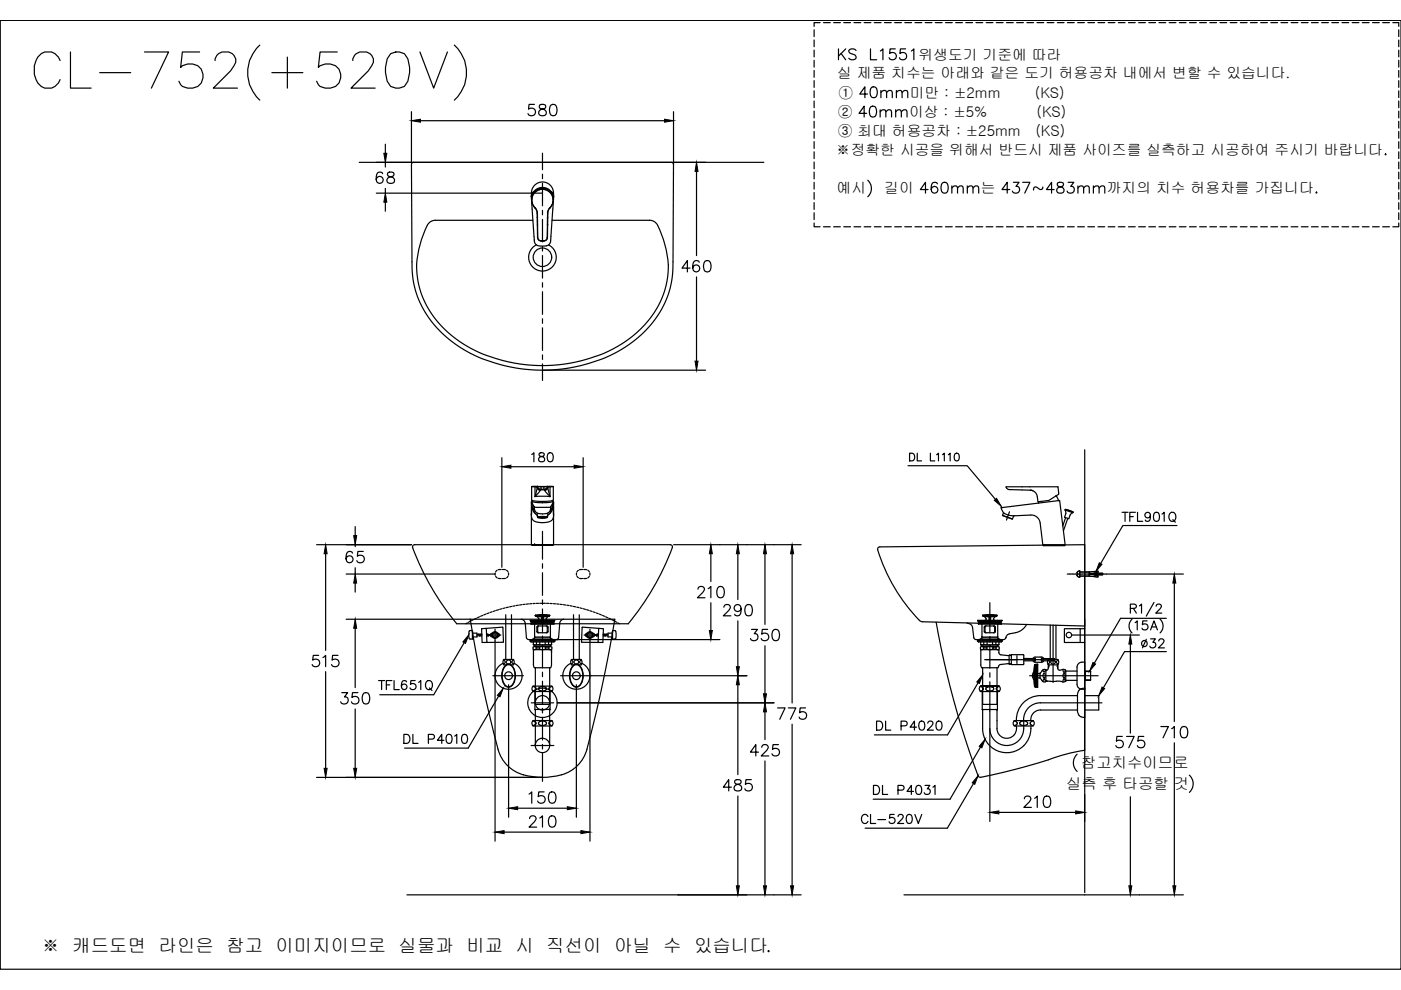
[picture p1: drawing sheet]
<svg xmlns="http://www.w3.org/2000/svg" width="297mm" height="210mm" viewBox="0 0 297 210" stroke-linecap="round" stroke-linejoin="round" font-family="sans-serif">
<!-- layer: 5 -->
<g fill="none" stroke="#000" stroke-width=".25">
<path d="M.1 4.3h296.9v201.2h-296.9zM112.7 41v.8l.3-1-.3 1.1M112.7 40.9a2.34 2.34 0 0 1 2.3-2.3 2.34 2.34 0 0 1 2.4 2.3M112.9 41l.1-.2-.3 .8M113.1 40.7l-.3 .3-.1 .6M116.9 40.7a2.51 2.51 0 0 1 .4 2.1l-.5 8.1a1.3 1.3 0 0 1-1.8 1.3 1.31 1.31 0 0 1-1.7-1.3l-.5-6.6M116.9 40.7a2.39 2.39 0 0 0-3-.7 2.39 2.39 0 0 0-1.2 2.8l.1 1.5M116.9 40.7l.3 .3 .2 .6-.4-.8 .1 .2M117.4 41.6l-.4-.8 .4 1.1M117.4 41v.7M112.7 109.3a1.47 1.47 0 0 0 1.7 1.5h1.3l1-.3 .5-.4 .2-.8M112.7 106.4v2.7"/>
<path d="M112.7 109.3v6.2M112.7 106.5v1M112.7 109.1v.2M112.7 106.9v-.4v1.4M112.7 107.9l.1-.2 .3 .7 .8 .8M112.7 107.9v-.4v1.5M112.7 107.9v1.2M112.8 106.7l.4 .7M112.9 106.3l-.2 .2a1.35 1.35 0 0 1 .2 1.2l.3 .5v-.8M113.2 108.2l.3 .7M113.2 107.4l.1 .1M113.3 107.5h.1"/>
<path d="M113.3 107.5v.2M113.3 107.5h3.4M113.3 107.5a1.22 1.22 0 0 0 .9 1.4h1.6a1.14 1.14 0 0 0 1-1.2M116.7 107.5h.1M116.8 107.5v.2l-.1-.2M116.8 107.4v.8l.4-.5-.2 .5-.9 1M116.8 108.2l-.3 .8M116.8 107.4v.1M117.1 106.3l.3 .1-.2 .3M117.2 106.7l-.4 .7M117.2 106.7v1l.1 .2v-1.4v1M117.3 107.5l.1 1.5"/>
<path d="M117.3 107.5l.1 1.6M117.4 106.5l-.1 .4M117.4 106.4v9.1M220.2 106.7l-8 .9 .7 1.2M224.4 106.1h.3l1.1 9.5h-4.7l-.6-4.7a1.91 1.91 0 0 0-1.9-1.7l-3.5 .2"/>
</g>
<!-- layer: 1 -->
<g fill="none" stroke="#000" stroke-width=".25">
<path d="M76.2 34.4h85.8M81.7 30.6v1.9M87.2 23.7v10.7M89.2 25.6h51.7M114.7 39.9a2.21 2.21 0 0 0-2 2.2M114.7 39.9l.4 .1a1.74 1.74 0 0 1 1.9 1.1l.3 1M142.8 23.7v10.7M147.7 36.3v17.9M79.8 41h35.2M81.7 42.9v1.9M87.4 55.5a20.7 20.7 0 0 0 10.7 18.5 34 34 0 0 0 16.9 4.5M88.3 56.2a19.9 19.9 0 0 0 10.6 17.1 32.9 32.9 0 0 0 33.8-.9 19.5 19.5 0 0 0 9-16.2"/>
<path d="M112.7 42.1v.3M113 46.7h-20.7a2.28 2.28 0 0 0-2.1 1.9 22.6 22.6 0 0 0-1.9 7.6M113.4 44.1l.4 .5 .1 .6M113.4 44.1a2.31 2.31 0 0 1 0-3.3 2.31 2.31 0 0 1 3.3 0 2.31 2.31 0 0 1-.1 3.3M113.5 44.1l.3 .5 .1 .6M113.5 44l-.1 .1M113.5 44a2.26 2.26 0 0 1-.1-3.2 2.26 2.26 0 0 1 3.2 0 2.26 2.26 0 0 1 0 3.2M113.7 51.9a2.93 2.93 0 0 0-1 4.5 2.93 2.93 0 0 0 4.6 0 2.93 2.93 0 0 0-1-4.5M113.9 45.2l.1 2.5M113.9 46.1v1.6M113.9 46.9h.1M113.9 47.7l.1 2.6"/>
<path d="M113.9 45.2h.1M113.9 45.2l.1 .9M114 50.3a.76 .76 0 0 0 .7 .8M114 47.7h-.1M114 47.7v2.6a.7 .7 0 0 0 .7 .7M114 50.3h.1M114.7 51l.6 .1M114.7 51.1h.6M114.7 51v.1M116 50.3h.1M116 50.3a.7 .7 0 0 1-.7 .7M116.1 47.7h.1"/>
<path d="M116.1 47.7l-.1 2.6M116.1 50.3a.76 .76 0 0 1-.8 .8M116.1 46.9h.1M116.1 45.2h.1M116.1 45.2v.9M116.1 47.7v2.6M116.1 46.1v1.6M116.1 45.2v2.5M116.6 44.1l-.4 .5-.1 .6M116.6 44v.1M116.6 44.1l-.3 .5-.2 .6M117 46.7h20.7a1.92 1.92 0 0 1 1.7 1.1"/>
<path d="M117.3 42.1v.3M139.4 47.8a22.6 22.6 0 0 1 2.3 8.4M142.7 55.5a20.9 20.9 0 0 1-11.3 18.8 34.3 34.3 0 0 1-16.4 4.2M147.7 58.7v17.9M115 78.5h34.6M106.4 97v23.3M108.3 99h13.4M123.6 97v23.3M230 95.4v93.9M67.1 115.5h20.2M69 117.4v20.5M75.3 111.6v2"/>
<path d="M112.7 103.2h.7M112.7 106a9.6 9.6 0 0 0 4.6 0M112.8 103.1l-.1 2.9M112.8 115.6h4.4M112.9 106.1v.2l.3 .2 1.8 .1M113.4 105.3h3.2M113.4 103.2v2.1M113.5 103.1h-.7h1.2M113.5 103.1l-.1 .1M113.9 103.2h-.5M113.9 103.2a.67 .67 0 0 0 .7 .7M113.9 108.8v.6"/>
<path d="M113.9 103.2h.1M113.9 103.2v.1a.65 .65 0 0 0 .6 .7M113.9 103.2l-.5 2.1 1.3-1.6M113.9 103.2a.67 .67 0 0 0 .7 .6M113.9 103.1h-.4M113.9 103.1v.1M113.9 103.1h.1M114 109.4v-.1v.4l1 .1M114 103.2l.3 .5h.3M114 103.2h2.1M114 103.1l-.1 .1M114 103.1h.1"/>
<path d="M114 103.1v.1M114 103.1h.7M114.1 109.7a2.88 2.88 0 0 1 1.9 0 2.88 2.88 0 0 1-1.9 0zM114.2 109.6h.1M114.2 109.6l.8 .2 .9-.2M114.6 103.9h.9M114.7 103.1v.6M114.7 103.1h.6M114.7 103.7h.6M115 106.3v.3M115.3 103.1v.6M115.3 103.1h.7"/>
<path d="M115.3 103.7l.1 .1M115.4 103.8l.1 .1M115.5 103.9l1.1 1.4M115.9 109.6h.1M116 103.1l.1 .1M116 103.1h.1M116.1 103.1h.1M116.1 103.1v.1M116.1 109.4v-.1v.4l-1.1 .1M116.1 103.2l-.4 .5h-.3M116.1 103.1h.5M116.1 103.2a.67 .67 0 0 1-.7 .6"/>
<path d="M116.1 103.2h.1M116.1 103.2v.1M116.1 103.2a.67 .67 0 0 1-.6 .7M116.1 103.3a.65 .65 0 0 1-.6 .7M116.1 103.3l.5 2M116.1 103.2h.5M116.1 108.8v.6M116.6 103.1h.6h-1.2M116.6 103.1v.1M116.6 103.2v2.1M117.1 106.1v.2l-.2 .2-1.9 .1M117.3 103.1v.1"/>
<path d="M117.3 103.2v2.8M117.3 103.2h-.7M142.8 115.5h27.1M150.7 117.4v5.9M156.4 117.4v9.7M162.2 117.4v15M167.9 117.4v31.6M214 108.5l-.6 1.8M218.4 103.9a1.55 1.55 0 0 1 1.5 1.4l.2 1.1 2.3-.3 2.1-1.3-.2-1.5-11-.1a.67 .67 0 0 0 .8 .6l4.9 .2M221.3 115.7h4.4M223.9 105.1h.1M223.9 105.1l.5 1-4.2 .6v-.3"/>
<path d="M249.6 111.4h-11.5l-4.7 8.1M73.4 131.3h26.3M73.4 121.7h31.6M75.3 123.6v1.9M75.3 133.2v12.6M98.4 136.3l-6.4 11h-11.5M105 135.9v42.4M118 135.6h34.6M125.1 135.9v42.4M156.4 131.6v9.8M162.2 136.9v10.2M227.2 134.6h14.4"/>
<path d="M234.6 121.7h16.3M239.7 129l1-.1 .2-.3-.1-.3-.3-.2h-.8v1.9M239.7 136.6v18.9M240 131.3a1.98 1.98 0 0 0 0 2.9M240.3 129l.6 1M240.7 132l.4-.4v2M241.6 128.5l.4-.4v1.9M243.2 131.6h-.9l-.1 .9a.68 .68 0 0 1 1-.1 .68 .68 0 0 1-.1 1.1 .68 .68 0 0 1-1-.3M243.9 133.6l.8-2 .7 2M244.7 127.7l-1.7 2.9M245.1 128.5l.4-.4 .6 .2a.59 .59 0 0 1-.1 .8l-1 .9h1.3M246 131.3a1.98 1.98 0 0 1 0 2.9"/>
<path d="M247.3 131.1h-9.7l-5.6 9.5M247.3 138.2h-8.9l-4.5 7.6M249 123.6v29.4M69 142.4v20.5M75.3 150.3v12.6M105.7 147.6l-6.4 11h-13.5M107.8 145.2v28.1M118.1 149h46M122.2 145.2v28.1M125.3 143.3h33.1M156.4 145.2v19M162.2 150.9v5.9"/>
<path d="M167.9 153.5v34.3M207.4 144.8l-6.5 11h-15.5M207.9 158.4l-6.5 11h-16.3M209.9 150.8v23.4M228.4 159.9a2.47 2.47 0 0 0 0 3.7M238 156.1h-1.2l-.1 1.1a.85 .85 0 0 1 1.3 0 .85 .85 0 0 1-.2 1.2 .85 .85 0 0 1-1.2-.3M238.9 156.1h1.6l-1.2 2.4M242.5 156.1h-1.1l-.1 1.1a.85 .85 0 0 1 1.2 0 .85 .85 0 0 1-.1 1.2 .85 .85 0 0 1-1.3-.3M249 157.5v30.3M67.1 164.8h47.9M106.9 176.4h16.3M109.7 171.4h10.6"/>
<path d="M156.4 168.8v19M162.2 161.3v26.5M206.4 166.1l-5.5 9.5h-17.5M211.8 172.2h16.3M239.7 168.9v18.9M252.2 164.4a2.45 2.45 0 0 1 0 3.6M86.3 189.7h83.6M191.7 189.7h59.2"/>
<circle cx="115" cy="54.5" r="1.96"/>
</g>
<!-- layer: CENTER -->
<g fill="none" stroke="#000" stroke-width=".25">
<path d="M115 32.5v3.5M115 36.9v1M115 38.8v4.8M115 44.6v1M115 46.5v4.8M115 52.3v.9M115 54.2v4.8M115 59.9v1M115 61.8v4.8M115 67.6v1M115 69.5v4.8M115 75.3v.9"/>
<path d="M115 77.2v3.5M115 112.7v5.9M115 119.5v1M103.7 134.6h2.5M105 133.4v2.5M115 121.4v4.8M115 127.2v.9M115 129.1v4.8M115 134.9v.9M115 136.8v4.8M123.8 134.6h2.5M125.1 133.4v2.5"/>
<path d="M209.9 127.8v6.2M209.9 135v.9M209.9 136.9v4.8M115 142.5v1M115 144.4v4.8M115 150.2v.9M115 152.1v4.8M115 157.8v1M115 159.8v5.9M209.9 142.6v1M209.9 144.6v6.2"/>
</g>
<!-- layer: 1 -->
<g fill="#000" stroke="#000" stroke-width=".21">
<path d="M81.4 32.5h.6l-.3 1.9zM87.2 25.6l2-.3v.6zM140.9 25.3l1.9 .3-1.9 .3zM147.7 34.4l.3 1.9h-.6zM81.7 41l.3 1.9h-.6zM147.4 76.6h.6l-.3 1.9zM106.4 99l1.9-.4v.7zM121.7 98.6l1.9 .4-1.9 .3zM69 115.5l.4 1.9h-.7zM75 113.6h.6l-.3 1.9zM150.7 115.5l.3 1.9h-.6zM156.4 115.5l.4 1.9h-.7z"/>
<path d="M162.2 115.5l.3 1.9h-.6zM167.9 115.5l.4 1.9h-.7zM233.1 119.3l.5 .3-1.2 1.5zM75.3 131.3l.3 1.9h-.6zM75.3 121.7l.3 1.9h-.6zM99.4 134.6l-.7 1.8-.6-.3zM150.4 133.7h.6l-.3 1.9zM239.7 134.6l.3 2h-.7zM249 121.7l.3 1.9h-.6zM106.7 145.9l-.7 1.8-.5-.3zM156.1 141.4h.7l-.4 1.9zM156.4 143.3l.4 1.9h-.7z"/>
<path d="M162.2 149l.3 1.9h-.6zM161.9 147.1h.6l-.3 1.9zM208.3 143.1l-.6 1.8-.6-.3zM208.9 156.7l-.7 1.9-.6-.4zM231.7 140.5l.6 .3-1.3 1.5zM233.7 145.7l.5 .3-1.2 1.5zM68.7 162.9h.7l-.4 1.9zM75 162.9h.6l-.3 1.9zM105 176.4l1.9-.3v.7zM107.8 171.4l1.9-.4v.7zM120.3 171l1.9 .4-1.9 .3zM123.2 176.1l1.9 .3-1.9 .4z"/>
<path d="M207.4 164.5l-.7 1.8-.6-.3zM209.9 172.2l1.9-.3v.7zM228.1 171.9l1.9 .3-1.9 .4zM156.1 187.8h.7l-.4 1.9zM161.9 187.8h.6l-.3 1.9zM167.6 187.8h.7l-.4 1.9zM239.3 187.8h.7l-.3 1.9zM248.7 187.8h.6l-.3 1.9z"/>
</g>
<!-- layer: 3 -->
<g fill="none" stroke="#000" stroke-width=".25">
<path d="M172.6 6.3v1.5M172.6 8.5v1.4M172.6 10.6v1.5M172.6 12.8v1.4M172.6 14.9v1.5M172.6 17.1v1.4M172.6 19.3v1.4M173.9 4.8h-1.3v.8M174.6 4.8h1.4M176.7 4.8h1.5M178.9 4.8h1.4M181.1 4.8h1.4"/>
<path d="M183.2 4.8h1.4M185.4 4.8h1.4M187.5 4.8h1.5M189.7 4.8h1.4M191.8 4.8h1.5M194 4.8h1.4M196.1 4.8h1.5M198.3 4.8h1.4M200.5 4.8h1.4M202.6 4.8h1.5M204.8 4.8h1.4M206.9 4.8h1.5"/>
<path d="M209.1 4.8h1.4M211.2 4.8h1.5M213.4 4.8h1.4M215.5 4.8h1.5M217.7 4.8h1.4M219.9 4.8h1.4M222 4.8h1.5M224.2 4.8h1.4M226.3 4.8h1.5M228.5 4.8h1.4M230.6 4.8h1.5M232.8 4.8h1.4"/>
<path d="M234.9 4.8h1.5M237.1 4.8h1.4M239.3 4.8h1.4M241.4 4.8h1.5M243.6 4.8h1.4M245.7 4.8h1.5M247.9 4.8h1.4M250 4.8h1.5M252.2 4.8h1.4M254.3 4.8h1.5M256.5 4.8h1.4M258.7 4.8h1.4"/>
<path d="M260.8 4.8h1.5M263 4.8h1.4M265.1 4.8h1.5M267.3 4.8h1.4M269.4 4.8h1.5M271.6 4.8h1.4M273.7 4.8h1.5M275.9 4.8h1.4M278.1 4.8h1.4M280.2 4.8h1.5M282.4 4.8h1.4M284.5 4.8h1.5"/>
<path d="M286.7 4.8h1.4M288.8 4.8h1.5M291 4.8h1.4M293.1 4.8h1.5M295.3 4.8h1.3v.8M296.6 6.3v1.5M296.6 8.5v1.4M296.6 10.6v1.5M296.6 12.8v1.4M296.6 14.9v1.5M296.6 17.1v1.4M296.6 19.3v1.4"/>
<path d="M172.6 21.4v1.4M172.6 23.6v1.4M172.6 25.7v1.5M172.6 27.9v1.4M172.6 30v1.5M172.6 32.2v1.4M172.6 34.3v1.5M172.6 36.5v1.4M172.6 38.7v1.4M296.6 21.4v1.4M296.6 23.6v1.4M296.6 25.7v1.5"/>
<path d="M296.6 27.9v1.4M296.6 30v1.5M296.6 32.2v1.4M296.6 34.3v1.5M296.6 36.5v1.4M296.6 38.7v1.4M172.6 47.3v.8h1.3M172.6 40.8v1.5M172.6 43v1.4M172.6 45.1v1.5M174.6 48.1h1.4M176.7 48.1h1.5"/>
<path d="M178.9 48.1h1.4M181.1 48.1h1.4M183.2 48.1h1.4M185.4 48.1h1.4M187.5 48.1h1.5M189.7 48.1h1.4M191.8 48.1h1.5M194 48.1h1.4M196.1 48.1h1.5M198.3 48.1h1.4M200.5 48.1h1.4M202.6 48.1h1.5"/>
<path d="M204.8 48.1h1.4M206.9 48.1h1.5M209.1 48.1h1.4M211.2 48.1h1.5M213.4 48.1h1.4M215.5 48.1h1.5M217.7 48.1h1.4M219.9 48.1h1.4M222 48.1h1.5M224.2 48.1h1.4M226.3 48.1h1.5M228.5 48.1h1.4"/>
<path d="M230.6 48.1h1.5M232.8 48.1h1.4M234.9 48.1h1.5M237.1 48.1h1.4M239.3 48.1h1.4M241.4 48.1h1.5M243.6 48.1h1.4M245.7 48.1h1.5M247.9 48.1h1.4M250 48.1h1.5M252.2 48.1h1.4M254.3 48.1h1.5"/>
<path d="M256.5 48.1h1.4M258.7 48.1h1.4M260.8 48.1h1.5M263 48.1h1.4M265.1 48.1h1.5M267.3 48.1h1.4M269.4 48.1h1.5M271.6 48.1h1.4M273.7 48.1h1.5M275.9 48.1h1.4M278.1 48.1h1.4M280.2 48.1h1.5"/>
<path d="M282.4 48.1h1.4M284.5 48.1h1.5M286.7 48.1h1.4M288.8 48.1h1.5M291 48.1h1.4M293.1 48.1h1.5M296.6 47.3v.8h-1.3M296.6 40.8v1.5M296.6 43v1.4M296.6 45.1v1.5M99.5 135.3l.7 .2v-1.8h-.5l-.2 .1v1.6M100.2 133.9v.3"/>
<path d="M100.2 135v.4M100.2 134.2h.9v.8h-.9M100.2 134.2v.8M101.1 134.5h1M101.1 134.8h1.1M101.5 134.4l.2 .5M101.8 134.4l.2 .5M102.1 134.4v.1M103 133.2l.1 .1M103.1 133.3v2.9M103.2 134.5l.6 .1-.6 .2M103.2 134.6l.1 .3"/>
<path d="M103.4 134.4l.2 .5M104.3 134.3a.36 .36 0 0 0-.4 .4 .36 .36 0 0 0 .4 .3M104.3 134.3h.1M104.4 134.3l.6-.3 .5 .3v.7l-.5 .3-.6-.3zM105.6 134.3h.1M105.6 135h.1M105.6 134.3a.35 .35 0 0 1 .3 .3 .35 .35 0 0 1-.3 .4M106.5 133l.1 .1M106.5 133l-4.4 .3 .1 2.9 4.5-.1-.1-3M112.4 135.8h5.3M112.4 131.6l.2 .2h4.8M112.4 131.5l5.2 .1z"/>
<path d="M112.6 135.9v.2M112.6 131.9h.1M112.6 131.8v.1M112.6 131.8h.1M112.6 132h4.8M113 131.9v.2M113.1 136.7h.6M113.1 136.7l3.6 .1M113.1 136.1v.6M113.1 137.8v3.2l.2 .6h3.4l.2-.6v-3.2M113.2 137.7l-.1 .1M113.2 137.7h3.5"/>
<path d="M113.3 135.3l-.9 .5h5.3M113.3 135l.1 .3M113.3 135.3h3.4M113.3 135.1h3.4M113.3 132.3v3M113.3 136.8v.3M113.4 137.1h3.3M113.5 130.5l.1 .2h2.9l.1-.2M113.5 130.5l1.5-.2 1.6 .2M113.5 130.5h3.1M113.7 137.2l-.4-.1-.3 .1v.4l.2 .1 .5-.1M113.7 137.6h.7"/>
<path d="M113.7 137.2h.7M113.7 137.2v.4M113.7 136.7h.7M113.7 136.1v.6M113.9 132.8h2.2v1.3h-2.2zM114.2 132.7l-.2 .3v.9l.2 .2M114.4 137.6l.6 .1M114.4 137.2v.4M114.4 136.7h1.2M114.4 136.1v.6M114.8 130.8l-1-.1 .5 .5-.3 .3M114.8 130.8h.4"/>
<path d="M114.8 130.8v.7M115 130.7l-.1 .6M115 137.1l-.6 .1M115 137.1l.6 .1M115.1 130.7v.6M115.1 131.3h-.2v.2M115.1 131.3v.2M115.2 130.8v.7M115.6 136.7h.7M115.6 136.1v.6M115.6 137.6l-.6 .1M115.8 132.7l.2 .3v.9l-.2 .2"/>
<path d="M116.2 130.7l-1 .1M116.2 130.7l-.4 .5 .2 .3M116.3 136.7h.6M116.3 136.1v.6M116.3 137.2l.5-.1 .2 .1v.4l-.3 .1-.4-.1M116.4 137.2h-.7v.4h.7M116.4 137.2v.4M116.6 137.7l.3 .1M116.7 135l-.1 .3M116.7 135.3l1 .5M116.7 132.3v3M116.7 136.8v.3"/>
<path d="M117 136.7l-.3 .1M117 136.1v.6M117.1 131.9v.2M117.4 131.8h.1M117.4 132.3h-4.8M117.4 132.3v-.2h-4.8v.2M117.4 131.8v.1M117.4 131.9h.1M117.5 135.9l-.1 .2h-4.8M117.6 131.6l-.2 .2M123.4 133.1l-.1 3 4.5 .1 .1-2.9-4.5-.2M124.5 134.3a.35 .35 0 0 0-.4 .3 .35 .35 0 0 0 .4 .4"/>
<path d="M124.5 134.3h.1M124.5 135h.1M124.5 134.3l.6-.3 .5 .3v.7l-.5 .3-.6-.3zM125.7 134.3h.1M125.8 134.3a.36 .36 0 0 1 .3 .4 .36 .36 0 0 1-.4 .3M126.7 134.4l-.3 .5M126.8 136.1l.1 .1M126.9 134.5l-.7 .1 .7 .2M126.9 134.6l-.1 .3M126.9 133.3l-.1 2.8M127 133.2l-.1 .1M127.9 134.8h1"/>
<path d="M127.9 134.5h1M127.9 134.4v.1M128.3 134.4l-.3 .5M128.6 134.4l-.2 .5M129.8 134.2h-.9v.8h.9l.1 .4M129.8 134.2v.8M129.9 133.9l-.1 .3M130.5 135.3l-.1 .2h-.5v-1.8h.4a1.68 1.68 0 0 1 .2 1.7M207.2 135.8h5.3M207.3 131.6h5.1h-5.1M207.3 131.6l.2 .2M207.4 135.9v.2h4.9v-.2"/>
<path d="M207.4 132.2h4.9v.1h-4.8l-.1-.1M207.4 131.8v.1M207.5 131.8h-.1M207.5 131.8h4.8M207.5 132h4.7M207.8 131.9v.2M207.9 136.7h.7M207.9 136.7l3.7 .1M207.9 136.1v.6M207.9 137.8v3.2l.2 .6h3.5l.1-.4M208.2 135.3l-1 .5h5.3M208.2 135l.1 .3"/>
<path d="M208.2 135.3h3.3M208.2 135.1h3.3M208.2 136.8v.3h3.3v-.3M208.2 132.3v3M208.3 130.5l.1 .2h2.9l.1-.2M208.3 130.4l1.9-.1 1.2 .2zM208.5 137.6h.7M208.5 137.2h.7M208.5 137.2v.4M208.5 137.2l-.5-.1-.1 .1v.4l.3 .1 .3-.1M208.6 136.7h.7M208.6 136.1v.6"/>
<path d="M208.9 132.7l-.2 .3v.9l.2 .2M208.9 132.7h1.9l.2 .3v1.1l-2.1 .1M209 139.8l6.6 .1h-6.8M209.1 132.7l-.3 .3v.9l.3 .2M209.2 137.2v.4M209.2 137.6l.6 .1M209.3 136.7h1.1M209.3 136.1v.6M209.7 130.8l-1-.1 .4 .5-.2 .3M209.7 130.8h.3M209.7 130.8v.7M209.8 130.7v.6"/>
<path d="M209.8 137.1l-.6 .1M209.9 137.1l.6 .1M209.9 130.7l.1 .6M210 131.3h-.2v.2M210 131.3l-.1 .2M210 130.8l1.1-.1-.4 .5v.2M210 130.8v.7M210.4 136.7h.7M210.4 136.1v.6M210.5 137.6l-.6 .1M210.6 132.7l.3 .3M210.7 131.4l.2 .1"/>
<path d="M210.9 133.9l-.3 .2M210.9 133v.9M211.1 136.7h.7M211.1 136.1v.6M211.2 137.2l.3-.1 .4 .1-.1 .4-.1 .1-.5-.1M211.2 137.2h-.7v.4h.7M211.2 137.2v.4M211.5 137.7h.1M211.5 137.7l-3.6 .1M211.5 137.7l.3 .1M211.5 135v.3M211.5 135.3l1 .5"/>
<path d="M211.5 132.3v3M211.8 137.8v.6l.2 .4 1.7 .2M211.8 136.7l-.2 .1M211.8 136.1v.6M211.9 131.9v.2M212.3 131.8h.1M212.3 131.9h-.1M212.3 131.8v.1M212.4 131.6l-.2 .2M214.1 138.9l-.4 .1M214.4 139h-.5v1.7h.5M214.4 138.9l-.3 .1"/>
<path d="M215.6 139.9h8M215.6 139v1.7M216.9 138.8l.2 .1M216.9 138.8h-2.5v2M217 139.6h2.5M217.1 139v1.8l-.2 .1M219 139.6l.1-.1a2.24 2.24 0 0 1 1.7-.2l.5 .3M219.4 139.6h-.1M219.4 139.6l.1 .1M219.5 139.7v.3M219.5 140l-.1 .1M220.8 139.8v.2"/>
<path d="M220.8 140v.1M220.8 139.6h2.8M221 139.6l-.2 .1M223.6 139.6v.5M229 133.3v2.9M230 133.3h-4.3v2.9h4.3M113.5 141.6v7.7h3v-7.7M116.5 150.3h.1M208.3 141.6v7.7h3M211.4 141.6v7.7M213.7 140.7l.4 .1M213.7 140.7l-1.6 .2-.4 .3"/>
<path d="M214.1 140.8h.3M214.1 140.7v.1M214.4 140.8l2.5 .1M217.1 140.1h2.4M219 140.1l.1 .2a2.1 2.1 0 0 0 1.7 .1l.5-.3M219.3 140.1h.1M219.4 140.1h.1M220.9 140.1h.1M221 140.1h-.1M223.6 140.1h-2.7"/>
<circle cx="105" cy="134.6" r=".48"/>
<circle cx="105" cy="134.6" r=".7"/>
<circle cx="125.1" cy="134.6" r=".48"/>
<circle cx="125.1" cy="134.6" r=".7"/>
</g>
<!-- layer: 4 -->
<g fill="none" stroke="#000" stroke-width=".25">
<path d="M112.6 158.1h4.8M112.6 149h4.8M113 152.8l.5 .3 .1 .4M113 145.5l.4 .2M113 152.8l-.2 .6 .2 .5M113 145.5h4l.2 .3v.5l-.2 .3h-4l-.2-.6zM113 152.8h4l.2 .6-.2 .5h-4M113.4 145.7l.2 .2v.3M113.4 146.4l-.4 .1M113.4 146.6v3.8h3.2M113.4 150.5l.1 7.5a1.53 1.53 0 0 1 2.2-1.3 1.53 1.53 0 0 1 .2 2.6 1.53 1.53 0 0 1-2.4-1.1v-.3M113.6 146.2l-.2 .2"/>
<path d="M113.6 153.5l-.6 .3M114.4 153.7a.52 .52 0 0 1-.1-.7 .52 .52 0 0 1 .7-.1 .51 .51 0 0 1 .7 .1 .51 .51 0 0 1-.1 .7M114.4 153.7l.6 .1 .6-.1M114.4 145.7l-.2 .3 .2 .4M114.4 145.7l.3-.1a.76 .76 0 0 1 1.1 .6l-.2 .2M114.4 146.4l.3 .1M114.7 146.5h.7M115 152.8h.1M115.6 146.4l-.2 .1M116.4 146.2l.7 .3M116.4 153.5l.2 .2M116.5 150.6v7.5"/>
<path d="M116.6 146.6v3.8M116.6 150.4l-.1 .2M116.6 153.7l.5 .1M116.6 145.7l-.2 .2v.3M116.6 153l-.2 .3v.2M117.1 145.5l-.5 .2M117.1 152.8l-.5 .2M207.8 145.5l.4 .2M207.9 145.5l-.3 .5 .3 .6h3.9l.3-.6-.3-.5M207.9 145.5h.4h-.4M208.2 145.7l.3 .2-.1 .3M208.2 150.4l.1 4.1"/>
<path d="M208.3 146.6v3.8M208.3 150.4h3.2M208.3 145.5h1.6h-1.6M208.3 154.5a5.1 5.1 0 0 0 5.1 5.1 5.1 5.1 0 0 0 5.2-5.1M208.4 146.2l-.6 .3M209.2 145.8l.5-.2a.61 .61 0 0 1 .7 0 .61 .61 0 0 1 .2 .7l-.4 .2a.76 .76 0 0 1-1.1-.6zM211.3 146.2l.6 .3M211.4 145.5h-1.5h1.5M211.5 146.6v3.8M211.5 150.4l-.1 4.1a2.07 2.07 0 0 0 2.3 2 2.07 2.07 0 0 0 1.7-2.6M211.5 145.7l-.3 .2 .1 .3M211.8 145.5h-.4h.4"/>
<path d="M211.9 145.5l-.4 .2M215 152.9h.1a.54 .54 0 0 1 .5 .6M215.1 152.8l-.3 .6 .3 .5M215.1 152.8h3.9l.3 .6-.3 .5M215.1 153.9h3.9M215.6 153.5l-.6 .3M216.4 153.7a.51 .51 0 0 1 0-.7 .51 .51 0 0 1 .6-.1 .52 .52 0 0 1 .7 .1 .52 .52 0 0 1 0 .7M216.4 153.7l.6 .1 .7-.1M217 152.8h.1M217.1 152.7a5 5 0 0 1-1.1 4.3 3.6 3.6 0 0 1-3.9 .8 3.6 3.6 0 0 1-2.2-3.3M218.5 153.5l.6 .3M218.6 153.9v.6"/>
<path d="M219.1 152.9h-.1a.53 .53 0 0 0-.5 .6M220.6 147.5a5.1 5.1 0 0 0-5.1 5.3M220.6 147.5h7.8M228.4 150.5h-7.8a2.07 2.07 0 0 0-2.1 2.3M229.2 146.1l.8-.2v6.2a1.36 1.36 0 0 1-1.6-1.4l.1-3.6 .3-.7 .4-.3M230 147.5h3v3h-3M233.6 149h-13a3.6 3.6 0 0 0-3.6 3.6"/>
<circle cx="115" cy="149" r="1.53"/>
<circle cx="115" cy="149" r="3.1"/>
</g>
<!-- layer: 6 -->
<g fill="none" stroke="#000" stroke-width=".25">
<path d="M106.7 139.9a.43 .43 0 0 1 .4 .5 .43 .43 0 0 1-.4 .4M107.2 130.3v9.5M108.4 130.3v9.5M108.9 139.9a.43 .43 0 0 0-.4 .5 .43 .43 0 0 0 .4 .4M121.1 139.9a.43 .43 0 0 1 .4 .5 .43 .43 0 0 1-.4 .4M121.2 139.8a.96 .96 0 0 0 0 1.2M121.2 139.8h2a.96 .96 0 0 1 0 1.2h-.5M121.6 130.3v9.5M122.8 130.3v9.5M123.3 139.9a.43 .43 0 0 0-.4 .5 .43 .43 0 0 0 .4 .4M222.2 139.9a.43 .43 0 0 1 .4 .5 .43 .43 0 0 1-.4 .4M222.7 132.5v7.3"/>
<path d="M223.3 132.5v12.2M223.9 132.6v7.2M224.4 139.9a.43 .43 0 0 0-.4 .5 .43 .43 0 0 0 .4 .4M104.5 143.3h6.5M106.7 140.6a2.87 2.87 0 0 0-1.1 4.4 2.87 2.87 0 0 0 4.5 0 2.87 2.87 0 0 0-1.1-4.4M107.1 141.2a1.2 1.2 0 0 1 1.3-.2 1.2 1.2 0 0 1 .7 1 3.2 3.2 0 0 1-.9 3.6 1.55 1.55 0 0 1-1.8-1.7 3.4 3.4 0 0 1 .7-2.7zM107.2 141.2a1.15 1.15 0 0 1 1.2-.1 1.15 1.15 0 0 1 .6 1 2.74 2.74 0 0 1-1 3.5 1.83 1.83 0 0 1-1.5-2.1l.1-1.4zM107.3 141h-.5a.96 .96 0 0 1 0-1.2h2a.95 .95 0 0 1 0 1.2h-.5M118.9 143.3h6.4M121 140.6a2.87 2.87 0 0 0-1.1 4.4 2.87 2.87 0 0 0 4.6 0 2.87 2.87 0 0 0-1.1-4.4M121.2 141h.5M121.5 141.3a1.07 1.07 0 0 1 1.1-.3 1.07 1.07 0 0 1 .7 .9 2.95 2.95 0 0 1-.8 3.7 1.59 1.59 0 0 1-1.6-1.9v-1.1z"/>
<path d="M121.5 141.2a1.2 1.2 0 0 1 1.2-.2 1.2 1.2 0 0 1 .8 1 3.2 3.2 0 0 1-.9 3.6 1.55 1.55 0 0 1-1.8-1.7 3.4 3.4 0 0 1 .7-2.7zM218.3 143.3h14.5M219.2 142.4l-.3 .9 .3 .8M219.3 145.6h.6M219.4 141v4.6M219.4 140.9l-.2 2.4 .1 2.3M219.5 140.9v4.8M219.5 145.7h.4M219.5 140.9h-.1M219.5 142.5h.4M219.5 142.4h.4M219.5 142.3h.4"/>
<path d="M219.5 143.3h.4M219.5 143.2h.4M219.5 143.1h.4M219.5 143h.4M219.5 142.9h.4M219.5 142.8h.4M219.5 142.7h.4M219.5 142.6h.4M219.5 145.5h.4M219.5 145.3h.4M219.5 145.4h.4M219.5 145h.4"/>
<path d="M219.5 144.6h.4M219.5 144.7h.4M219.5 144.8h.4M219.5 144.9h.4M219.5 145.1h.4M219.5 145.2h.4M219.5 144.5h.4M219.5 143.9h.4M219.5 144h.4M219.5 144.1h.4M219.5 144.2h.4M219.5 144.3h.4"/>
<path d="M219.5 144.4h.4M219.5 143.4h.4M219.5 143.5h.4M219.5 143.6h.4M219.5 143.7h.4M219.5 143.8h.4M219.5 142.2h.4M219.5 142h.4M219.5 141.9h.4M219.5 142.1h.4M219.5 141.8h.4M219.5 141.7h.4"/>
<path d="M219.5 141.4h.4M219.5 141.3h.4M219.5 141.5h.4M219.5 141.2h.4M219.5 141.1h.4M219.5 141.6h.4M219.5 141h.4M219.9 140.8l-.4 .1M219.9 140.8h.1v4.9h-.1M219.9 140.8v4.9M220 142.8h.5M220 143.7h.5"/>
<path d="M221.1 144.5l.3-.5 .2 .6M221.3 142.8a.45 .45 0 0 1 .3 .5 .45 .45 0 0 1-.3 .4l-.2-.4zM221.6 142l-.2 .5-.3-.5M221.7 144.3h.1M221.7 142.2h.1M221.7 142.1h.1M221.8 144.4h.2M222 142.1h-.2M222.3 141l-.1 .9-.4 .2M222.3 141.4h.1l-.1 .2M222.3 141h2M222.3 141a.96 .96 0 0 1 0-1.2h2a.95 .95 0 0 1 0 1.2"/>
<path d="M222.4 141v.4M224.2 141v.4M224.3 141v.9l.4 .2M224.3 141.4h-.1l.1 .2M224.7 142.1l.8-.2 .5 .2v2.3v-.1h2.4M225.4 141.9l.2 .7 .2-.6M225.5 142.8a.45 .45 0 0 1 .3 .5 .45 .45 0 0 1-.3 .4l-.1-.4zM225.8 144.5l-.2-.6-.2 .7M226 144.4a1.18 1.18 0 0 1-1.4 0l-1.9 .1a1.53 1.53 0 0 0-1.4 .1l-.8-.8v-1.1l.2-.1a.78 .78 0 0 1 1-.6v2.4M226 142.3h2.4M228.8 140.6l1.2-.2v5.7a1.21 1.21 0 0 1-1.6-1v-3.7zM230 142.3l1.2 .1-1.2-.1"/>
<path d="M230 144.3l1.2-.2-1.2 .2M230.1 142.3v2M231.2 142.4v1.7"/>
<circle cx="107.8" cy="143.3" r=".82"/>
<circle cx="107.9" cy="140.4" r=".47"/>
<circle cx="122.2" cy="143.3" r=".82"/>
<circle cx="122.2" cy="140.4" r=".47"/>
<circle cx="223.3" cy="140.4" r=".47"/>
</g>
<!-- layer: 0 -->
<g fill="none" stroke="#000" stroke-width=".25">
<path d="M12.7 12.8a2.66 2.66 0 0 0-2.5-1.9 2.66 2.66 0 0 0-2.6 1.9 4.3 4.3 0 0 0 1.9 5.9 2.7 2.7 0 0 0 3.2-1.8M14.9 11v7.7h4.4M21.1 15.4h6.6M30.6 11h5.1l-3.6 7.7M42.3 11h-3.6l-.4 3.3a2.75 2.75 0 0 1 3.7-.3 2.75 2.75 0 0 1 .7 3.6 3 3 0 0 1-4.4 .4l-.4-.8M45.6 12.8a1.89 1.89 0 0 1 1.5-1.8h1.4a1.88 1.88 0 0 1 1.1 2.9l-.7 1.1-3.7 3.7h5.1M55.1 9.6a7.9 7.9 0 0 0 0 11.6M57.6 15.4h6.6M60.9 12.1v6.6M71.5 11h-3.6l-.4 3.3a2.84 2.84 0 0 1 4.7 1.5 2.58 2.58 0 0 1-3.2 2.9l-1.1-.4-.8-1.1M74.8 12.8a1.89 1.89 0 0 1 1.5-1.8h1.4a1.88 1.88 0 0 1 1.1 2.9l-.7 1.1-3.7 3.7h5.1M82.8 11.4l1.1-.4h.8l1 .4a5.9 5.9 0 0 1 0 6.9l-1 .4h-.8l-1.1-.4-.7-1.1-.4-1.8v-1.1l.4-1.8z"/>
<path d="M89 11l2.9 7.7 3-7.7M96.3 9.6a7.9 7.9 0 0 1 0 11.6M87.7 34.4l-.3 .2-.2 .3 .2 20.6M142.3 34.4l.4 .2 .1 .3M142.8 34.4l-.1 21.1M192.5 98.7h12.6l5.9 7.2M192.8 96.1h.6a.87 .87 0 0 1 .5 .8 .87 .87 0 0 1-.5 .8h-.6zM194.5 96.1v1.6h.9M197.3 96.1v1.6h.9M198.6 96.4l.4-.3v1.6M199.8 96.4l.4-.3v1.6M201.1 96.4l.4-.3v1.6"/>
<path d="M202.5 96.2a.52 .52 0 0 1 .8 .2l.1 .4a.69 .69 0 0 1-.6 .9 1.03 1.03 0 0 1-.3-1.5zM112.8 115.6v-.1h4.4v.1M113.3 115.5h.1M186.5 115.9l-.4 .4a35.3 35.3 0 0 0 9 15.4l.5 .1 34.4 .9v-17.2l-43.5 .5M212.6 109.3l2.1 .7M212.9 108.8l.8 .4 1.4 .2M221.3 115.7v-.1h4.4v.1M225.8 108.1a1.39 1.39 0 0 1-.1 1.6l.9 .3 .3-.8 .6-.5M225.8 108.1l1.7 .6M225.9 108l1.6 .6M225.9 108l-.1 .1M225.9 109.8l-.6 1.7"/>
<path d="M226.4 109.9l-.9 2.7M227.5 108.6v.1M99.1 132.1l-.4 .2M99.7 131.7l-.4 .2M100.4 131.4l-.5 .2M101 131.1l-.4 .2M101.7 130.8l-.5 .2M102.3 130.5l-.4 .2M103 130.2l-.5 .2M103.7 130l-.5 .1M104.3 129.7l-.4 .2M105 121.5v.5"/>
<path d="M105 129.5l-.4 .1M105.1 122.2l.3 .3M105.4 120.9l-.3 .4M105.6 122.6l.7 .1M105.7 129.3l-.5 .1M106.3 120.7l-.7 .1M106.4 129.1l-.5 .1M106.5 120.7l.7 .1M107.1 128.9l-.5 .1M107.2 122.6l-.7 .1M107.4 120.9l.3 .3M107.7 122.2l-.3 .3"/>
<path d="M107.8 121.5v.4M107.8 128.7l-.5 .1M108.5 128.6l-.5 .1M109.2 128.4l-.5 .1M109.9 128.3l-.5 .1M110.6 128.2l-.5 .1M111.3 128.1l-.4 .1M112.1 128l-.5 .1M112.8 128h-.5M113.5 127.9l-.5 .1M114.2 127.9h-.5M114.4 127.9h.5"/>
<path d="M115 135.6h3.4M115.2 127.9h.4M115.9 127.9h.4M116.6 127.9l.5 .1M117.3 128h.5M118 128l.5 .1M118.7 128.1l.5 .1M119.5 128.2l.4 .1M120.2 128.3l.4 .1M120.9 128.4l.4 .1M121.6 128.6l.4 .1M122.2 121.5v.5"/>
<path d="M122.3 128.7l.5 .1M122.3 122.2l.3 .3M122.6 120.9l-.3 .4M122.9 122.6l.6 .1M123 128.9l.4 .1M123.5 120.7l-.6 .1M123.7 129.1l.4 .1M123.8 120.7l.6 .1M124.4 129.3l.4 .1M124.4 122.6l-.6 .1M124.6 120.9l.4 .3M125 122.2l-.4 .3"/>
<path d="M125 121.5v.4M125 129.5l.5 .1M125.7 129.7l.5 .2M126.4 130l.5 .1M127.1 130.2l.4 .2M127.7 130.5l.5 .2M128.4 130.8l.4 .2M129.1 131.1l.4 .2M129.7 131.4l.4 .2M130.3 131.7l.5 .2M131 132.1l.3 .2M133.2 132.2a52.9 52.9 0 0 0 9.4-16.4l-.5-.3h-54.2l-.4 .3a52.9 52.9 0 0 0 9.3 16.4l36.4 .1"/>
<path d="M226.3 121.7h.4M226.8 121.7h.1M227 121.7h.4M227.5 121.7h.1M227.6 121.7h.4M228.1 121.7h.1M228.3 121.7h.4M228.3 121.4l.2 .1v.4h-.2l.1 .3M228.4 121.3l-.1 .1M228.4 121.2v.1M228.5 122.2v.1M228.6 122.3h.1"/>
<path d="M228.6 121.1l-.1 .1M228.7 122.3v.1M228.7 121.1h.1M228.8 122.4h.1M228.8 121.7h.1M228.8 121v.1M228.9 121v1.4M228.9 121.7h.4M228.9 122.1h2.1M228.9 121.3h2M229.4 121.7h.1M229.5 121.7h.5"/>
<path d="M230.1 121.7h.1M230.2 121.7h.4M230.7 121.7h.1M230.8 121.7h.5M230.9 121.3v.8M231 121.7h.1M231 121.3h-.1M231 122.2h.1M231.1 121.7l.1 .1M231.1 122.2h.4M231.2 121.7h-.1M231.2 121.8h.3"/>
<path d="M231.3 121.2l-.2 .1M231.3 121.7h.1M231.5 121.7h.4M231.5 121.6l-.3 .1M231.5 121.2h-.1M231.6 121.8h.1M231.6 122.2h.2M231.6 121.6h.1M231.7 121.8l.9 .2M231.8 122.2h.1M231.8 121.6h-.1M231.9 122.3h.1"/>
<path d="M232 121.5h1.8v.4h-1.8M232 121.7h.1M232 122.3h.2M232.1 121.5h-.1M232.1 121.7h.5M232.2 122.3h.4M232.6 122h.1M232.6 121.7h.1M232.6 122.3h.1M232.7 121.4l-.6 .1M232.7 122l.1 .3M232.8 121.7h.4"/>
<path d="M232.8 121.3l-.1 .1M232.8 121.2v.1M232.8 121.2h-1.2M233.3 121.7h.1M233.4 121.7h.5M233.9 121.7h.1M234.1 121.7h.5M163 201.5l-.2 .2 .2 .1 .1-.1"/>
</g>
<!-- layer: 7 -->
<g fill="none" stroke="#000" stroke-width=".25">
<path d="M99.7 131.3h30.7a275.2 275.2 0 0 1-6.2 28.4 8.4 8.4 0 0 1-8 5.1 12.7 12.7 0 0 1-7.6-1.7 7.6 7.6 0 0 1-3-4.2 287.7 287.7 0 0 1-5.9-27.6zM110.5 131.3a.96 .96 0 0 1 .8 .8l.3 3.1M119.5 131.3a.95 .95 0 0 0-.8 .8l-.3 3.1-.2 .3-6.1 .1-.4-.2-.1-.2M205 132.1l.3 .1a.96 .96 0 0 1 .9 .8l.3 2.2 .2 .3 6.1 .1 .5-.4M213.3 135.1v.1M217.7 132.4a4.2 4.2 0 0 1-3.6 2 .96 .96 0 0 0-.8 .7M230 131.3v27.8a36.3 36.3 0 0 0-7.7 2l-9.5 2.6-4.9 1.1-.4-.1a180.2 180.2 0 0 1-9-32.8"/>
<circle cx="226.6" cy="134.6" r=".58"/>
</g>
<!-- layer: 0 -->
<path d="M210.8 106.1l.5-.4 1 1.6z" fill="#000" stroke="#000" stroke-width=".21"/>
<!-- layer: DEF_LAYER_ASSEM_MEMBER -->
<path d="M212.8 108.7l-.2 .6 2 .8 .3-.7" fill="none" stroke="#000" stroke-width=".25"/>
<!-- layer: 61 -->
<path d="M115 115.5h.1" fill="none" stroke="#000" stroke-width=".21"/>
<!-- layer: 2 -->
<g fill="none" stroke="#000" stroke-width=".25">
<path d="M177.8 10.4v2.3M178.3 11.3l1 1.4M179.3 10.4l-1.5 1.5M181.5 10.7a.86 .86 0 0 0-.8-.4 .86 .86 0 0 0-.7 .6l.2 .3 .9 .4a.56 .56 0 0 1 .4 .4 .56 .56 0 0 1-.2 .6 1.04 1.04 0 0 1-1.3-.3M183.9 19.9h-1.6l1.1-1.5v2.3M184.6 10.4v2.3h1.3M184.8 18.5a.73 .73 0 0 1 1.1 .4 1.9 1.9 0 0 1-.2 1.7 .73 .73 0 0 1-1.1-.3 1.91 1.91 0 0 1 .2-1.8zM186.6 10.8l.6-.4v2.3M186.8 19.6l.5-.4 .6 .1 .1 1.4M186.8 19.2v1.5M188 19.6l.5-.4 .6 .1 .1 1.4M189.8 10.4h-1.1l-.1 .9a.82 .82 0 0 1 1.2 0 .82 .82 0 0 1-.1 1.2 .82 .82 0 0 1-1.2-.3"/>
<path d="M190.1 19.6l.5-.4 .6 .1 .1 1.4M190.1 19.2v1.5M191.3 19.6l.5-.4 .6 .1 .1 1.4M192 10.4h-1.1l-.1 .9a.81 .81 0 0 1 1.2 0 .81 .81 0 0 1-.1 1.2 .81 .81 0 0 1-1.2-.3M193.2 10.8l.6-.4v2.3M183.8 24h-1.7l1.1-1.5v2.3M184 38.2a2.37 2.37 0 0 1 0 3.5M184.6 22.6a.75 .75 0 0 1 1.1 .3 1.88 1.88 0 0 1-.2 1.8 .76 .76 0 0 1-1.1-.3 1.93 1.93 0 0 1 .2-1.8zM186.6 23.7l.6-.4 .5 .1 .1 1.4M186.6 23.3v1.5M187.8 23.7l.6-.4 .5 .1 .1 1.4M189.9 23.7l.5-.4 .6 .1 .1 1.4"/>
<path d="M189.9 23.3v1.5M191.1 23.7l.6-.4 .5 .1 .1 1.4M198.7 39a.68 .68 0 0 0-.9-.2 1.79 1.79 0 0 0 0 2 .72 .72 0 0 0 1-.3 .72 .72 0 0 0-.5-1 .72 .72 0 0 0-.9 .7M199.8 38.8a.75 .75 0 0 1 1.1 .3 1.93 1.93 0 0 1-.2 1.7 .75 .75 0 0 1-1.1-.3 1.93 1.93 0 0 1 .2-1.7zM201.8 39.9l.6-.5 .5 .1 .1 1.5M201.8 39.4v1.6M203 39.9l.6-.5 .5 .1 .1 1.5M205.1 39.9l.5-.5 .6 .1 .1 1.5M205.1 39.4v1.6M206.3 39.9l.5-.5 .6 .1 .1 1.5M214.9 38.7h1.2l-.7 .8a.77 .77 0 0 1 .7 1.1 .77 .77 0 0 1-1.2 .2l-.3-.3M216.8 38.7h1.6l-1.1 2.3"/>
<path d="M221.1 39.6a.45 .45 0 0 1-.2 .6 .45 .45 0 0 1-.6-.1l-.8-.5-.3 .1-.1 .6M224.3 38.8a.46 .46 0 0 0 .2 .7 .96 .96 0 0 1 1.1 1 .8 .8 0 0 1-.9 .5 .8 .8 0 0 1-.6-.8 1.32 1.32 0 0 1 1.3-.8l.1-.4a.87 .87 0 0 0-1.2-.2zM226.5 38.7h1.2l-.7 .8a.77 .77 0 0 1 .7 1.1 .77 .77 0 0 1-1.2 .2l-.3-.3M228.5 39.9l.6-.5 .5 .1 .2 1.5M228.5 39.4v1.6M229.8 39.9l.5-.5 .5 .1 .1 1.5M231.8 39.9l.6-.5 .5 .1 .1 1.5M231.8 39.4v1.6M233 39.9l.6-.5 .5 .1 .1 1.5M293.7 32.7h.2zM196.8 40.2h-1.7l1.1-1.5v2.3M214.1 40.2h-1.7l1.1-1.5v2.3"/>
<path d="M223.5 40.2h-1.6l1.1-1.5v2.3M279.1 40.7v.3z"/>
</g>
<g font-size="5.7">
<text x="111.1" y="25.8">580</text>
<text x="79" y="40.2">68</text>
<text x="143.6" y="58.9">460</text>
<text x="72.3" y="120.7">65</text>
<text x="147.1" y="128.1">210</text>
<text x="152.4" y="131.9">290</text>
<text x="158.4" y="137.2">350</text>
<text x="65.3" y="142.5">515</text>
<text x="71.3" y="150.6">350</text>
<text x="164" y="153.8">775</text>
<text x="158.4" y="161.6">425</text>
<text x="245.2" y="157.7">710</text>
<text x="111.1" y="171.4">150</text>
<text x="152.4" y="169">485</text>
<text x="216.3" y="172.5">210</text>
<text x="111.1" y="176.7">210</text>
</g>
<g font-size="5.3">
<text x="237.1" y="111.8">TFL901Q</text>
<text x="241.3" y="138.6">32</text>
</g>
<g font-size="4.9">
<text x="111.8" y="99.1">180</text>
<text x="79.4" y="147.5">TFL651Q</text>
<text x="184.9" y="155.9">DL P4020</text>
<text x="84.7" y="158.8">DL P4010</text>
<text x="184.1" y="169.7">DL P4031</text>
<text x="181.7" y="175.7">CL-520V</text>
</g>
<text font-size="3.9" x="8.8" y="201.8">※ 캐드도면 라인은 참고 이미지이므로 실물과 비교 시 직선이 아닐 수 있습니다</text>
<g font-size="3.3">
<text x="226" y="167.2">실측 후 타공할 것</text>
<text x="229.2" y="162.8">참고치수이므로</text>
</g>
<g font-size="3.1">
<text x="177.5" y="16.6">실 제품 치수는 아래와 같은 도기 허용공차 내에서 변할 수 있습니다.</text>
<text x="194.7" y="12.7">위생도기 기준에 따라</text>
<text x="177.8" y="20.7">①</text>
<text x="192.9" y="20.7">미만 : ±2mm</text>
<text x="219.4" y="20.7">(KS)</text>
<text x="177.6" y="24.8">②</text>
<text x="177.6" y="28.9">③ 최대 허용공차 : ±25mm</text>
<text x="192.8" y="24.8">이상 : ±5%</text>
<text x="219.5" y="28.9">(KS)</text>
<text x="219.8" y="24.8">(KS)</text>
<text x="177.2" y="32.8">※정확한 시공을 위해서 반드시 제품 사이즈를 실측하고 시공하여 주시기 바랍니다</text>
<text x="177.4" y="41">예시</text>
<text x="187.5" y="41">길이</text>
<text x="207.9" y="41">는</text>
<text x="234.7" y="41">까지의 치수 허용차를 가집니다</text>
</g>
</svg>
